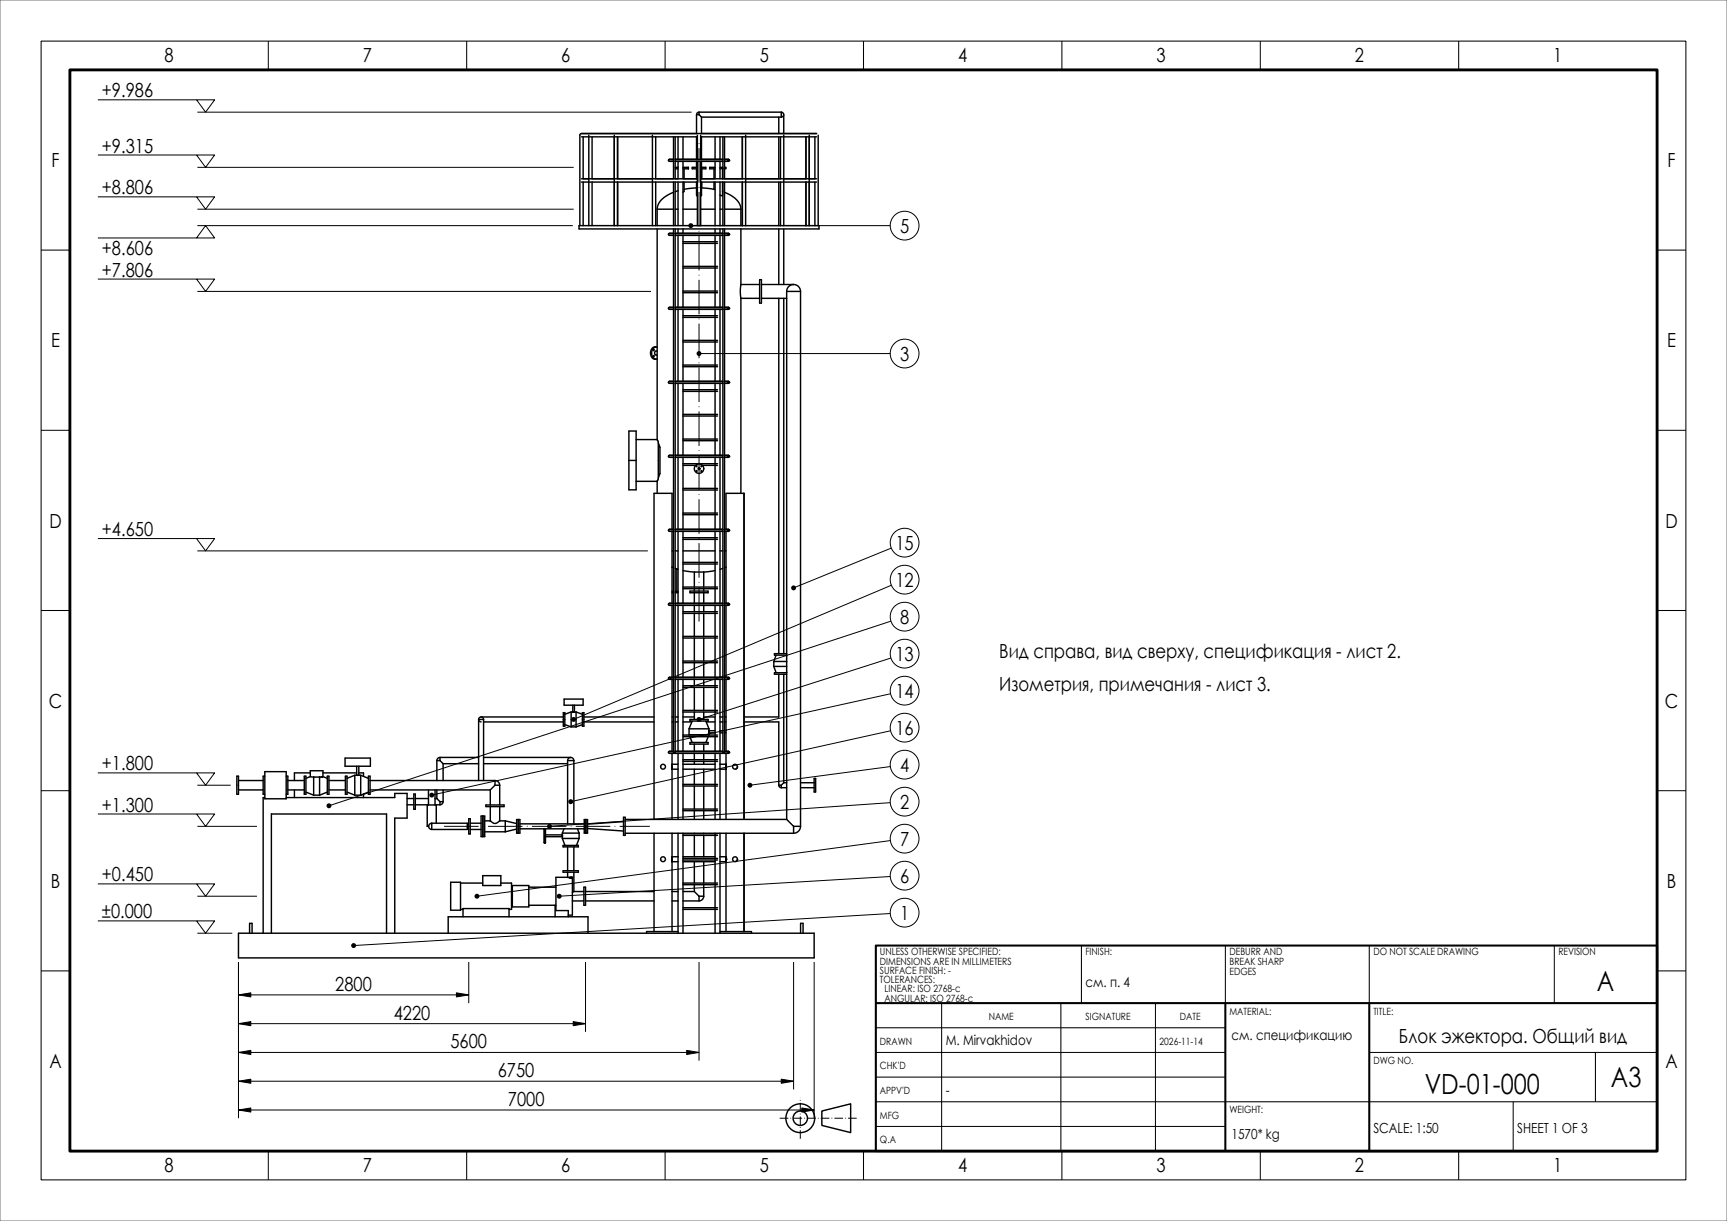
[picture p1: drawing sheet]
<svg xmlns="http://www.w3.org/2000/svg" width="420mm" height="297mm" viewBox="0 0 420 297" stroke-linecap="round" stroke-linejoin="round" font-family="sans-serif">
<path d="M0 0h420v297h-420z" fill="none" stroke="#737373" stroke-width=".24"/>
<g fill="none" stroke="#000" stroke-width=".25">
<path d="M10 10h400v277h-400zM65.2 10v7M113.5 10v7M161.7 10v7M210 10v7M258.2 10v7M306.5 10v7M354.8 10v7M10 60.8h7M403 60.8h7M10 104.7h7M403 104.7h7"/>
<path d="M10 148.5h7M403 148.5h7M10 192.3h7M403 192.3h7M10 236.2h7M263 230v14M298 230v14M333 230v14M378 230v14M403 236.2h7M213 256h85M213 250h85"/>
<path d="M229 244v36M258 244v36M281 244v36M333 256h70M388 256v12M213 274h85M213 268h190M213 262h85M368 268v12M65.2 280v7M113.5 280v7M161.7 280v7"/>
<path d="M210 280v7M258.2 280v7M306.5 280v7M354.8 280v7"/>
</g>
<path d="M17 17h386v263h-386z" fill="none" stroke="#000" stroke-width=".7" stroke-linecap="butt"/>
<path d="M213 230h190v50h-190zM213 244h190M298 244v36M333 244v36" fill="none" stroke="#000" stroke-width=".5"/>
<g fill="none" stroke="#000" stroke-width=".35">
<path d="M141.4 32.5l-.4 .4v22M141.4 33.3h28.2M141.8 33.3v10.2h1.4M143.2 32.9v22M144 33.3v10.2h5.4M149.4 32.9v22M150.2 33.3v10.2h8.5M158.7 32.9v22M159.5 33.3v10.2h4.3v-10.2M163.8 38.8h-1a.24 .24 0 0 0-.2 .2 .24 .24 0 0 0 .2 .2h1M164.2 33.3v10.2h.7v-4.3M164.9 33.3v5.5"/>
<path d="M166.1 33.3v5.5M166.1 39.2v4.3M169.4 27.9h.6M169.4 27.9v4.6h-28M169.4 33.3v5.5M169.4 39.2v1.5M169.6 32.9v5.9h-5.4h11.6h-5.4v-5.9M170 27.9l.6 .6M170 27.3v.6M170 27.3l-.4 .2-.2 .4M170 27.3h20M170.4 33.3h28.2"/>
<path d="M170.6 28.5v4h28h-57.2M170.6 33.3v5.5M170.6 39.2v1.5M170.6 28.5h19.4M173.9 33.3v5.5M173.9 39.2v4.3M175.1 33.3v5.5M175.1 39.2v4.3M175.8 33.3v10.2v-2.4l-.7-.1M176.2 38.8h1M176.2 39.2h1M176.2 33.3v10.2h4.3v-10.2"/>
<path d="M177 38.9l.3-.1 .1 .2-.1 .2-.3-.1zM181.3 32.9v22M189.4 28.5v4M189.4 33.3v10.2M189.8 33.3v10.2h-8.5M190 27.3v1.2M190 27.3a.6 .6 0 0 1 .6 .6 .6 .6 0 0 1-.6 .6M190.6 27.9v4.6M190.6 32.9v22M196 33.3v10.2h-5.4M196.8 32.9v22M198.2 33.3v10.2h-1.4"/>
<path d="M199 32.9v22M140.8 54.9h58.4v.8h-58.4zM141.4 43.5h28.2M141.4 44.3h28.2M141.8 44.3v10.6M144 44.3v10.6M150.2 44.3v10.6M159.5 44.3v10.6M159.8 50.9h4M159.8 50.9v4M159.8 55.7v51.2M163.8 55.7v127.3h.4v-127.3"/>
<path d="M163.8 46.8a5.4 5.4 0 0 0-4 4.1M163.8 56.8h-1a.24 .24 0 0 0-.2 .2 .24 .24 0 0 0 .2 .2h1M163.8 44.3v10.6M164.2 40.7h.7M164.2 41.1h.7M164.2 50.9h.7M164.2 56.8h11.6M164.2 57.2h11.6M164.2 44.3v10.6M164.9 46.4l-.7 .2M164.9 44.3v10.6M164.9 55.7v1.1"/>
<path d="M164.9 57.2v17.6M166.1 40.7h1.3v.4h-1.3M166.1 50.9h3.5M166.1 44.3v10.6M166.1 55.7v1.1M166.1 57.2v17.6M166.1 59.2h8.4M166.1 58.8h8.4M166.4 44.3v2.3l-.3 .2M166.4 41.1v2.4h3v-2.4M169.4 44.3v3.2l.2 .2M169.4 45.7l-3 .3"/>
<path d="M169.6 40.7h-1.3v.4h1.3M169.6 54.9v-15.7h-5.4h11.6h-5.4v15.7M170.4 40.7h1.2v.4h-1.2M170.4 50.9h3.5M170.4 43.5h28.2M170.4 44.3h28.2M170.6 45.7l3.3 .4M170.6 44.3v3.2l-.2 .2M170.6 41.1v2.4h3v-2.4M173.6 44.3v1.7M173.9 40.7h-1.3v.4h1.3M173.9 44.3v10.6"/>
<path d="M173.9 55.7v1.1M173.9 57.2v17.6M175.1 40.7h.7M175.1 50.9h.7M175.1 44.3v10.6M175.1 55.7v1.1M175.1 57.2v17.6M175.7 46.6h.1M175.7 44.3v3.3l-.6-.2M175.8 55.7v127.3h.4v-127.3M175.8 44.3v10.6M176.2 46.8a5.4 5.4 0 0 1 4 4.1"/>
<path d="M176.2 40.7h.3v.3h-.3M176.2 50.9h4M176.2 56.8h1M176.2 57.2h1M176.2 44.3v10.6M177 56.9l.3-.1 .1 .2-.1 .2-.3-.1zM180.2 50.9v4M180.2 55.7v13.5M180.5 44.3v10.6M189.4 44.3v10.6M189.4 55.7v13.5M189.8 44.3v10.6"/>
<path d="M190.6 55.7v13.5M196 44.3v10.6M198.2 44.3v10.6M163.8 74.8h-1a.24 .24 0 0 0-.2 .2 .24 .24 0 0 0 .2 .2h1M164.2 74.8h11.6M164.2 75.2h11.6M164.9 75.2v17.6M166.1 75.2v17.6M166.1 77.2h8.4M166.1 76.8h8.4M166.1 71.2h8.4M166.1 70.8h8.4"/>
<path d="M166.1 65.2h8.4M166.1 64.8h8.4M173.9 75.2v17.6M175.1 75.2v17.6M176.2 74.8h1M176.2 75.2h1M177 74.9l.3-.1 .1 .2-.1 .2-.3-.1zM180.2 72.4v.2M180.2 69.2v.1M180.2 69.2l-.2 1.5 .2 1.9M180.2 69.2h4.5M180.2 72.6v47.4"/>
<path d="M180.2 72.6h4.5M184.7 68h.5v5.7h-.5zM185.2 69.2h7.8M185.2 72.6h6.1M189.4 72.6v86.4M190.6 72.6v86.4M191.3 70.9h3.4M191.3 70.9v128.4M193 69.2a1.68 1.68 0 0 1 1.7 1.7M193 69.2a1.68 1.68 0 0 0-1.7 1.7M194.7 70.9v130.1M159.5 84.4a1.57 1.57 0 0 0-1.3 1.1 1.57 1.57 0 0 0 .5 1.6l.8 .3"/>
<path d="M159.5 84.4a1.59 1.59 0 0 0-1 1.5 1.59 1.59 0 0 0 1 1.5M159.5 84.4h.3M159.8 87.3l-.3 .1M159.8 85.4l-.5 .2-.1 .3 .1 .3 .5 .2M163.8 92.8h-1a.24 .24 0 0 0-.2 .2 .24 .24 0 0 0 .2 .2h1M164.2 92.8h11.6M164.2 93.2h11.6M164.9 93.2v17.6M166.1 93.2v17.6M166.1 95.2h8.4M166.1 94.8h8.4M166.1 89.2h8.4"/>
<path d="M166.1 88.8h8.4M166.1 83.2h8.4M166.1 82.8h8.4M173.9 93.2v17.6M175.1 93.2v17.6M176.2 92.8h1M176.2 93.2h1M177 92.9l.3-.1 .1 .2-.1 .2-.3-.1zM152.9 112v-7.2h1.8v7.2M152.9 112v7.2h1.8v-7.2M152.9 112h1.8M154.7 106.9h5.1"/>
<path d="M154.7 117.1h5.1M159.8 106.9a4.8 4.8 0 0 1 .3 2.9v5.4a2.2 2.2 0 0 1-.3 1.9M159.8 106.9h.1M159.8 117.1v2.9M159.8 117.1h.1M159.9 107v.1M159.9 116.9v.1M160.1 107.8l.4 1v6.4l-.4 1M163.8 110.8h-1a.24 .24 0 0 0-.2 .2 .24 .24 0 0 0 .2 .2h1M164.2 110.8h11.6M164.2 111.2h11.6M164.9 111.2v17.6"/>
<path d="M166.1 111.2v17.6M166.1 119.2h8.4M166.1 118.8h8.4M166.1 113.2h3.1M166.1 112.8h8.4M166.1 107.2h8.4M166.1 106.8h8.4M166.1 101.2h8.4M166.1 100.8h8.4M169.3 113.4l.1-.1 .1 .1-.1 .1zM169.4 114.5l.1 .1-.1 .1-.1-.1zM169.8 113.8l.3-.1 .2 .3-.2 .3-.3-.1z"/>
<path d="M170.5 114.6l.1-.1 .1 .1-.1 .1zM170.5 113.4l.1-.1 .1 .1-.1 .1zM170.8 113.2h3.7M173.9 111.2v17.6M175.1 111.2v17.6M176.2 110.8h1M176.2 111.2h1M177 110.9l.3-.1 .1 .2-.1 .2-.3-.1zM163.4 128.8v-8.8h-4.3v79.3M163.4 134h.4M163.4 129.2v17.6M163.5 138l.3 .1"/>
<path d="M163.8 128.8h-1a.24 .24 0 0 0-.2 .2 .24 .24 0 0 0 .2 .2h1M164.2 138.2l.4 .2M164.2 134h.7M164.2 128.8h11.6M164.2 129.2h11.6M164.5 138.4h.1M164.6 138.4l.3 .1M164.6 138.4v5.4M164.9 129.2v17.6M166.1 134h7.8M166.1 138.8l2.8 .3M166.1 129.2v17.6"/>
<path d="M166.1 137.2h8.4M166.1 136.8h8.4M166.1 131.2h8.4M166.1 130.8h8.4M166.1 125.2h8.4M166.1 124.8h8.4M168.9 139.1h2.2M168.9 139.1v3.7M171.1 139.1v3.7M173.9 138.8l-2.8 .3M173.9 129.2v17.6M175.1 134h.7"/>
<path d="M175.1 129.2v17.6M175.8 138.3l-.7 .2M176.2 134h.4M176.2 128.8h1M176.2 129.2h1M176.6 138l-.4 .1M176.6 128.8v-8.8h4.3v79.3M176.6 129.2v17.6M177 128.9l.3-.1 .1 .2-.1 .2-.3-.1zM163.4 143.8h.4M163.4 144.2h.4M163.4 147.2v17.6"/>
<path d="M163.8 146.8h-1a.24 .24 0 0 0-.2 .2 .24 .24 0 0 0 .2 .2h1M164.2 143.8h.7M164.2 144.2h.7M164.2 146.8h11.6M164.2 147.2h11.6M164.9 147.2v17.6M166.1 147.2v17.6M166.1 155.2h8.4M166.1 154.8h8.4M166.1 149.2h8.4M166.1 148.8h8.4M166.1 143.2h8.4"/>
<path d="M166.1 142.8h8.4M167.8 143.8h4.4v.4h-4.4zM168.9 143.2v.6M168.9 144.2v2.6M168.9 147.2v1.6M168.9 149.2v5.6M168.9 155.2v5.6M171.1 143.2v.6M171.1 144.2v2.6M171.1 147.2v1.6M171.1 149.2v5.6M171.1 155.2v5.6"/>
<path d="M173.9 147.2v17.6M175.1 147.2v17.6M176.2 146.8h1M176.2 147.2h1M176.6 147.2v17.6M177 146.9l.3-.1 .1 .2-.1 .2-.3-.1zM188.7 159.4l-.5 1.5M191.3 159.4v.1M191.3 159h-2.9v.4h2.9M116.4 175l.2 .4 .4 .2M116.4 175h1.2M116.4 175v14.9"/>
<path d="M117 174.4l.4 .2 .2 .4M117 174.4l-.4 .2-.2 .4M117 174.4h20M117.6 175.6h19.4M117.6 175v14.9M137 173.4h.4v3.3h-.4zM137.2 170h4.6v1.5h-4.6zM137.4 176.3l1.5 .5M138.9 173.2v3.6M138.9 176.8h1.2M138.9 173.2h.4M138.9 173.2l-1.5 .5"/>
<path d="M139.3 173.2h.4M139.3 173.2h.1M139.3 171.5v1.7M139.4 173.2h.1M139.5 173.2h.1M139.6 173.2h.1M139.7 173.2h-.1M139.7 173.2h.4M139.7 171.5v1.7M140.1 173.2v3.6M140.1 173.2l1.5 .5M141.6 173.4h.4v3.3h-.4z"/>
<path d="M141.6 176.3l-1.5 .5M142 175.6h17.1M142 174.4h17.1M163.4 165.2v17.6M163.4 175.6h.4M163.4 174.4h.4M163.8 164.8h-1a.24 .24 0 0 0-.2 .2 .24 .24 0 0 0 .2 .2h1M164.2 164.8h11.6M164.2 165.2h11.6M164.2 175.6h.7M164.2 174.4h.7M164.9 165.2v17.6"/>
<path d="M166.1 165.2v17.6M166.1 175.6h2.1M166.1 179.2h8.4M166.1 178.8h8.4M166.1 173.2h8.4M166.1 172.8h8.4M166.1 167.2h8.4M166.1 166.8h8.4M166.1 161.2h8.4M166.1 160.8h8.4M166.1 174.4h2.8M167.6 177.3h4.8"/>
<path d="M167.6 178.7h4.8M167.6 177.3v1.4M167.6 178.7v.1M167.8 179.2l.5 1.4M167.8 175h4.4v.4h-4.4zM168.3 175.4l-.7 1.9M168.9 161.2v3.6M168.9 165.2v1.6M168.9 167.2v5.6M168.9 173.2v1.8M171.1 161.2v3.6M171.1 165.2v1.6"/>
<path d="M171.1 167.2v5.6M171.1 173.2v1.8M171.1 174.4h2.8M171.7 175.4l.7 1.9M171.8 175.6h2.1M172.2 179.2l-.5 1.4M172.4 178.1h.1M172.4 178.1v.2M172.4 177.7v.2M172.4 177.7v.6M172.4 178.3h1.5M172.4 177.3v.4"/>
<path d="M172.4 178.3v.4M172.4 178.7v.1M172.4 177.7h1.5M173.9 165.2v17.6M175.1 165.2v17.6M175.1 175.6h.7M175.1 178.3h.7M175.1 174.4h.7M175.1 177.7h.7M176.2 164.8h1M176.2 165.2h1M176.2 175.6h.4"/>
<path d="M176.2 178.3h.4M176.2 174.4h.4M176.2 177.7h.4M176.6 165.2v17.6M177 164.9l.3-.1 .1 .2-.1 .2-.3-.1zM180.9 175.6h8.5v15.4M188.2 160.9h3.1M188.2 162.1h3.1M188.2 160.9v1.2M188.2 162.1l.5 1.5M189.4 164v10.4h-8.5M190.6 164v26.4"/>
<path d="M191.3 163.6h-2.9v.4h2.9M191.3 163.5v.1M57.6 188.8h.4v4.4h-.4zM58 189.9h6M58 192.1h6M64.4 188.8h-.4v4.4h.4M64.4 187.7h5.2v6.6h-5.2zM64.4 194h-.4v33M69.6 188.8h.4v4.4h-.4M69.6 194h26.4v-1h3v6h-3v28M70 189.9h4M70 192.1h4"/>
<path d="M71.6 192.1v1.9M74 188.8h.4v4.4h-.4zM74.4 192.7l1.9 .7M75.5 188h-3.9v1.9M75.5 188.9l.8 .1M75.5 188.9v-1.4h3v1.4M75.5 188.9l-1.1 .4M76.3 189v4.4M76.3 189h1.4M76.3 193.4h1.4M77.7 189v4.4M78.1 189h.1"/>
<path d="M78.2 189h.1M78.3 189h.1M78.4 189h.1M78.4 188.9h.1M78.5 188h8.2M78.5 188.9l-.8 .1M78.5 188.9l1.1 .4M79.6 188.8h.4v4.4h-.4zM79.6 192.7l-1.9 .7M80 189.9h4M80 192.1h4M83.9 184.4h6.2v2h-6.2z"/>
<path d="M84 188.8h.4v4.4h-.4zM84.4 192.7l1.9 .7M86.3 188.6v4.8M86.3 193.4h1.4M86.3 188.6l-1.9 .7M86.3 188.6h.4M86.7 188.6h.1M86.7 188.6h.6M86.7 186.4v2.2M86.9 188.6h.1M87.1 188.6h.1M87.3 188h1.1v.9"/>
<path d="M87.3 188.6h-.2M87.3 186.4v2.2M87.3 188.6h.4M87.7 188.6v4.8M87.7 188.6l1.9 .7M88.4 193.1v.9M89.6 188.8h.4v4.4h-.4zM89.6 192.7l-1.9 .7M90 189.9h30.4M90 192.1h29.2M99 194.2h1.6M99 195.8h1.6"/>
<path d="M100.6 193.1h.4v3.7h-.4zM101 194.2h3.2M104.2 192.1v3.7h-3.2M105.8 194.2h.4M105.8 192.1v3.7h1.2M106.2 185h.8M106.2 194.2l.8 .8M106.2 185v4.9M106.2 192.1v2.1M107 185l.8 .8M107 184.2v.8M107 195h.8"/>
<path d="M107 195v.8M107 184.2a.76 .76 0 0 0-.8 .8M107 184.2h9.4M107.8 195a.76 .76 0 0 1-.8 .8M107.8 185.8h8.6M107.8 185.8v4.1M107.8 192.1v2.9M114 199.1h.4v3.7h-.4zM117 198.5h.9v5h-.9zM117.4 198.5v5M117.6 185.8h20.4M117.6 184.2h21.2"/>
<path d="M117.9 199.7h1.3M118.2 195.8h4.4v.4h-4.4zM119.2 199.7l.2 .1M119.2 199.7a1.33 1.33 0 0 0 2.3 0M119.2 192.1v3.7M119.2 196.2v3.5M120.4 189.9v1.1M120.4 191l-1.2 1.1M120.4 191h1.1M120.4 189.9a1.14 1.14 0 0 1 1.1 1.1M121.5 199.7l-.1 .1M121.5 191v4.8"/>
<path d="M121.5 196.2v3.5M121.5 199.7h1.4M122.9 199.7v2.6M122.9 199.7l2.7 .6M125.6 199.4h.8v3.3h-.8zM126 199.4v3.3M138 185h1.6M138 185v15.4M138.8 184.2a.76 .76 0 0 1 .8 .8M138.8 184.2a.76 .76 0 0 0-.8 .8M139.6 185v15.4M142.1 199.4h.8v3.3h-.8z"/>
<path d="M142.5 199.4v3.3M151.6 198.8h.4v4.4h-.4zM151.6 199.9l-8.7 .6M152 199.3h39.3M163.4 186.5h.1M163.4 186.4h.1M163.4 186.4v.1M163.4 186.6h.1M163.4 186.7h.1M163.4 186.3h.1M163.4 186.8h.1M163.4 186.2h.1"/>
<path d="M163.4 186.9h.1M163.4 186.9v.2M163.4 187h.1M163.4 187.1h.1M163.4 185.9v.1M163.4 185.9v1.2M163.4 183.2v2.7M163.4 187.1v12.2M163.4 187.1h1.5M163.4 185.9h1.5M163.8 182.8h-1a.24 .24 0 0 0-.2 .2 .24 .24 0 0 0 .2 .2h14.4M164.2 182.8h11.6"/>
<path d="M164.9 183.2v16.1M166.1 183.2v16.1M166.1 187.1h7.8M166.1 185.9h7.8M166.1 197.2h8.4M166.1 196.8h8.4M166.1 191.2h8.4M166.1 190.8h8.4M166.1 185.2h8.4M166.1 184.8h8.4M167.8 180.6h4.4v.4h-4.4zM168.9 181v1.8"/>
<path d="M168.9 183.2v1.6M168.9 185.2v.7M168.9 187.1v3.7M168.9 191.2v5.6M168.9 197.2v2.1M171.1 181v1.8M171.1 183.2v1.6M171.1 185.2v.7M171.1 187.1v3.7M171.1 191.2v5.6M171.1 197.2v2.1M173.9 183.2v16.1"/>
<path d="M175.1 183.2v16.1M175.1 187.1h1.5M175.1 185.9h1.5M176.2 182.8h1M176.6 185.9v.1M176.6 185.9h.1M176.6 185.9v1.2M176.6 183.2v2.7M176.6 187.1v12.2M176.6 187.1h.1M176.6 186v.1M176.6 186.1h.1"/>
<path d="M176.6 186.1v.1M176.6 186.8v.2M176.6 186.2h.1M176.6 186.8h.1M176.6 186.3v.2M176.6 186.7h.1M176.6 186.4v.2M176.6 186.6h.1M176.6 186.4v.1M176.6 186.5h.1M177 182.9l.3-.1 .1 .2-.1 .2-.3-.1zM179.4 186.5l-.4 .6"/>
<path d="M189.4 191h.6M189.4 191l.2 .4 .4 .2M190 191v.6M190 191.6h1.3M190.6 190.4l-.6 .6M190.6 190.4h.7M191.3 199.3l1.7 1.7M194.7 190.4h3.3M194.7 191.6h3.3M198 189.4h.4v3.2h-.4zM105 200.2a.76 .76 0 0 0-.8 .8 .76 .76 0 0 0 .8 .8M105 200.2v1.6"/>
<path d="M105 200.2h8.6v1.6h-8.6M106.1 200.2v-4.4h-2.2v5.2h.3M109.6 214.6h2.4v6.8h-2.4zM112 214.8h5.4M114.4 200.2h2.6M114.4 201.8h2.6M117.4 213h4.4v2.4h-4.4zM117.9 202.3h5M121.8 214.8h2.6v6.4h-.6M124.6 215.4h4v5.2h-4zM125.6 201.7l-2.7 .6M126.4 200.4h15.7"/>
<path d="M126.4 201.6h15.7M128.6 215.8h6.6M132.4 205v-3.4l.1 .2 .2-.2v3.4M132.4 205l.1 .1 .2-.1M132.4 205l.1-.2 .2 .2M132.7 203.1h4.1M132.7 203.5h4.1M136.8 203.9h4M136.8 202.7h4M136.8 203.1v.1M136.8 203.1v.4M136.8 203.9l.6 1.7"/>
<path d="M136.8 202.7v.4M136.8 203.5v.4M136.8 203.2h.1M136.8 203.4v.1M136.9 211.8h3.7v.4h-3.7zM136.9 205.6h3.7v.4h-3.7zM137.2 201.6l-.4 1.1M138 213.4h-2.8v8.1h3v1.5M138 213.4h1.2M138 206v5.8M138 212.2v1.2M138.3 213.4h.1"/>
<path d="M138.4 213.4h.1M138.6 213.5h.1M138.7 213.5h.1M138.8 213.5h.1M138.9 213.5h.1M139 213.5h.1M139.1 213.5h.1M139.2 213.4h.1M139.2 213.4v9.2h-1M139.2 219.1h2.8M139.6 216.9l-.4 .2M139.6 206v5.8"/>
<path d="M139.6 212.2v4.7M139.6 216.9h2.4M140.4 201.6l.4 1.1M140.8 202.7v1.2M140.8 203.9l-.6 1.7M142 215.8h.4v4.4h-.4zM142.4 216.9h16.7M142.4 219.1h16.7M142.9 201.5l8.7 .6M152 202.7h41M159.1 202.7v23.9M163.4 209h.1"/>
<path d="M163.4 209.1h.1M163.4 208.9h.1M163.4 208.9v.1M163.4 209.2h.1M163.4 208.8h.1M163.4 209.3h.1M163.4 208.7h.1M163.4 209.4h.1M163.4 209.4v.2M163.4 208.5h.1M163.4 209.5h.1M163.4 209.6h.1"/>
<path d="M163.4 208.4v.1M163.4 208.4v1.2M163.4 216.9h1.5M163.4 202.7v5.7M163.4 209.6v17M163.4 219.1h1.5M163.4 209.6h1.5M163.4 208.4h1.5M164.9 202.7v24.3M166.1 216.9h2.8M166.1 214.8h8.4M166.1 202.7v24.3"/>
<path d="M166.1 219.1h3.9M166.1 202.8h8.4M166.1 203.2h8.4M166.1 209.6h7.8M166.1 208.4h7.8M166.1 215.2h8.4M166.1 209.2h8.4M166.1 208.8h8.4M168.9 216.9l1.1 1.1M168.9 202.7v.1M168.9 203.2v5.2M168.9 209.6v5.2"/>
<path d="M168.9 215.2v1.7M170 218h1.1M170 218v1.1M171.1 218a1.14 1.14 0 0 1-1.1 1.1M171.1 202.7v.1M171.1 203.2v5.2M171.1 209.6v5.2M171.1 215.2v2.8M173.9 202.7v24.3M175.1 202.7v24.3M175.1 209.6h1.5M175.1 208.4h1.5"/>
<path d="M176.6 208.4v.1M176.6 208.4v1.2M176.6 202.7v5.7M176.6 209.6v17M176.6 209.6h.1M176.6 209.5h.1M176.6 208.5h.1M176.6 208.6h.1M176.6 209.4h.1M176.6 208.7h.1M176.6 209.3h.1M176.6 208.8h.1"/>
<path d="M176.6 209.2h.1M176.6 208.9h.1M176.6 209.1h.1M176.6 208.9v.1M176.6 209h.1M179.4 209l-.4 .6M180.9 202.7v23.9M193 201v1.7M193 201h1.7M194.7 201a1.68 1.68 0 0 1-1.7 1.7M58 227h140v6h-140zM60.7 227v-2.4h.6v2.4"/>
<path d="M66 227v-29h28v29M109 227v-4h34v4M112 221.2h.6M112.6 223v-2h11.2v2M128.6 220.2h6.6M135 220.2v2.8M164.9 226.6h-7.7v.4M166.1 221.2h8.4M166.1 220.8h8.4M175.1 226.6h7.7v.4M194.7 227v-2.4h.6v2.4M199.9 270.3l7-1.8v7l-7-1.7z"/>
<circle cx="158.9" cy="85.1" r=".16"/>
<circle cx="158.9" cy="86.6" r=".16"/>
<circle cx="170" cy="114" r="1.15"/>
<circle cx="161.2" cy="186.5" r=".6"/>
<circle cx="178.8" cy="186.5" r=".6"/>
<circle cx="161.2" cy="209" r=".6"/>
<circle cx="178.8" cy="209" r=".6"/>
<circle cx="194.6" cy="272" r="3.5"/>
<circle cx="194.6" cy="272" r="1.75"/>
</g>
<path d="M189.6 272h18.8M194.6 277v-10" fill="none" stroke="#000" stroke-width=".24" stroke-dasharray="2.1 .5 .2 .5" stroke-linecap="butt"/>
<path d="M170 151.2v-116.5M108 201h50" fill="none" stroke="#000" stroke-width=".24" stroke-dasharray="8.4 1.1 .2 1.1" stroke-linecap="butt"/>
<g fill="none" stroke="#000" stroke-width=".24">
<path d="M23.8 37.7h24M23.8 24.3h24M47.8 37.7h4.4l-2.2 3zM47.8 24.3h4.4l-2.2 3zM48 27.3h120.2M23.8 57.9h24M23.8 47.9h24M47.8 47.9h4.4l-2.2 3zM48 54.9h91.3M48 50.9h91.5M48 40.7h91.5M50 54.9l2.2 3h-4.4z"/>
<path d="M168 54.9h48.5M23.8 67.9h24M47.8 67.9h4.4l-2.2 3zM48 70.9h110.3M170 86h46.5M23.8 131h24M47.8 131h4.4l-2.2 3zM48 134h109.6M216.8 133.3l-23.8 9.7M216.7 151.1l-136.7 44.9M216.8 142.4l-77.3 32.6M216.6 168.8l-111.6 24.6"/>
<path d="M216.6 177.8l-77.8 17.2M216.7 160.1l-46.7 14.9M23.8 198h24M23.8 188h24M47.8 198h4.4l-2.2 3zM47.8 188h4.4l-2.2 3zM48 191h8.1M216.5 195.2l-82.9 5.8M216.5 186.5l-34.1 4.5M23.8 215h24M47.8 215h4.4l-2.2 3zM48 218h14.5"/>
<path d="M48 201h14.5M216.5 213.2l-80.5 4.8M216.5 204.5l-100.5 13.5M23.8 224h24M47.8 224h4.4l-2.2 3zM48 227h8.5M58 234v38M114 234v10M142.4 234v17M170 234v24M193 234v31M198 234v38"/>
<path d="M216.5 222.2l-130.5 7.8M58 242h56M58 249h84.4M58 256h112M58 263h135M58 270h140"/>
<circle cx="220" cy="54.9" r="3.5"/>
<circle cx="220" cy="86" r="3.5"/>
<circle cx="220" cy="132" r="3.5"/>
<circle cx="220" cy="159" r="3.5"/>
<circle cx="220" cy="141" r="3.5"/>
<circle cx="220" cy="150" r="3.5"/>
<circle cx="220" cy="168" r="3.5"/>
<circle cx="220" cy="177" r="3.5"/>
<circle cx="220" cy="195" r="3.5"/>
<circle cx="220" cy="186" r="3.5"/>
<circle cx="220" cy="204" r="3.5"/>
<circle cx="220" cy="213" r="3.5"/>
<circle cx="220" cy="222" r="3.5"/>
</g>
<path d="M58 242l3-.5v1zM58 249l3-.5v1zM58 256l3-.5v1zM111 241.5l3 .5-3 .5zM139.4 248.5l3 .5-3 .5zM167 255.5l3 .5-3 .5zM58 263l3-.5v1zM58 270l3-.5v1zM190 262.5l3 .5-3 .5zM195 269.5l3 .5-3 .5z" fill="#000" stroke="#000" stroke-width=".24"/>
<g fill="#000">
<circle cx="168" cy="54.9" r=".6"/>
<circle cx="170" cy="86" r=".6"/>
<circle cx="193" cy="143" r=".6"/>
<circle cx="139.5" cy="175" r=".6"/>
<circle cx="170" cy="175" r=".6"/>
<circle cx="80" cy="196" r=".6"/>
<circle cx="105" cy="193.4" r=".6"/>
<circle cx="138.8" cy="195" r=".6"/>
<circle cx="182.4" cy="191" r=".6"/>
<circle cx="116" cy="218" r=".6"/>
<circle cx="133.6" cy="201" r=".6"/>
<circle cx="136" cy="218" r=".6"/>
<circle cx="86" cy="230" r=".6"/>
</g>
<g font-size="6.8">
<text x="388.4" y="241">A</text>
<text x="346.5" y="266">VD-01-000</text>
<text x="391.8" y="264.5">A3</text>
</g>
<g font-size="4.7">
<text x="40" y="15">8</text>
<text x="88.3" y="15">7</text>
<text x="136.5" y="15">6</text>
<text x="184.8" y="15">5</text>
<text x="233" y="15">4</text>
<text x="281.3" y="15">3</text>
<text x="329.5" y="15">2</text>
<text x="377.8" y="15">1</text>
<text x="24.8" y="23.7">+9.986</text>
<text x="12.5" y="40.7">F</text>
<text x="24.8" y="37.1">+9.315</text>
<text x="405.5" y="40.7">F</text>
<text x="24.8" y="47.3">+8.806</text>
<text x="218.9" y="56.6">5</text>
<text x="24.8" y="62.1">+8.606</text>
<text x="24.8" y="67.3">+7.806</text>
<text x="12.4" y="84.5">E</text>
<text x="218.9" y="87.8">3</text>
<text x="405.4" y="84.5">E</text>
<text x="12" y="128.3">D</text>
<text x="24.8" y="130.4">+4.650</text>
<text x="405" y="128.3">D</text>
<text x="217.8" y="133.8">15</text>
<text x="217.8" y="142.7">12</text>
<text x="218.9" y="151.7">8</text>
<text x="217.8" y="160.7">13</text>
<text x="243" y="160">Вид справа, вид сверху, спецификация - лист 2.</text>
<text x="243" y="168">Изометрия, примечания - лист 3.</text>
<text x="11.9" y="172.2">C</text>
<text x="217.8" y="169.7">14</text>
<text x="404.9" y="172.2">C</text>
<text x="217.8" y="178.7">16</text>
<text x="24.8" y="187.4">+1.800</text>
<text x="218.9" y="187.8">4</text>
<text x="24.8" y="197.4">+1.300</text>
<text x="218.9" y="196.8">2</text>
<text x="218.9" y="205.8">7</text>
<text x="24.8" y="214.4">+0.450</text>
<text x="218.9" y="214.8">6</text>
<text x="12.3" y="216">B</text>
<text x="405.3" y="216">B</text>
<text x="24.8" y="223.4">±0.000</text>
<text x="218.9" y="223.7">1</text>
<text x="81.5" y="241">2800</text>
<text x="95.7" y="248">4220</text>
<text x="109.5" y="255">5600</text>
<text x="340.2" y="253.8">Блок эжектора. Общий вид</text>
<text x="12" y="259.8">A</text>
<text x="121" y="262">6750</text>
<text x="405" y="259.8">A</text>
<text x="123.5" y="269">7000</text>
<text x="40" y="285">8</text>
<text x="88.3" y="285">7</text>
<text x="136.5" y="285">6</text>
<text x="184.8" y="285">5</text>
<text x="233" y="285">4</text>
<text x="281.3" y="285">3</text>
<text x="329.5" y="285">2</text>
<text x="377.8" y="285">1</text>
</g>
<g font-size="3.4">
<text x="264" y="240">см. п. 4</text>
<text x="230" y="254.3">M. Mirvakhidov</text>
<text x="299.5" y="253">см. спецификацию</text>
<text x="230" y="266.3">-</text>
<text x="334" y="275.5">SCALE: 1:50</text>
<text x="369" y="275.5">SHEET 1 OF 3</text>
<text x="299.5" y="277">1570* kg</text>
</g>
<g font-size="2.4">
<text x="214" y="232.4">UNLESS OTHERWISE SPECIFIED:</text>
<text x="264" y="232.4">FINISH:</text>
<text x="299" y="232.4">DEBURR AND</text>
<text x="334" y="232.4">DO NOT SCALE DRAWING</text>
<text x="379" y="232.4">REVISION</text>
<text x="214" y="234.6">DIMENSIONS ARE IN MILLIMETERS</text>
<text x="214" y="236.9">SURFACE FINISH: -</text>
<text x="214" y="239.1">TOLERANCES:</text>
<text x="299" y="234.8">BREAK SHARP</text>
<text x="299" y="237.2">EDGES</text>
<text x="215.1" y="241.4">LINEAR: ISO 2768-c</text>
<text x="215.1" y="243.7">ANGULAR: ISO 2768-c</text>
<text x="240.5" y="248.2">NAME</text>
<text x="264" y="248.2">SIGNATURE</text>
<text x="287" y="248.2">DATE</text>
<text x="299" y="246.8">MATERIAL:</text>
<text x="334" y="246.8">TITLE:</text>
<text x="214" y="254.1">DRAWN</text>
<text x="282" y="254.1">2026-11-14</text>
<text x="214" y="260.1">CHK'D</text>
<text x="334" y="258.8">DWG NO.</text>
<text x="214" y="266.1">APPV'D</text>
<text x="214" y="272.1">MFG</text>
<text x="299" y="270.8">WEIGHT:</text>
<text x="214" y="278.1">Q.A</text>
</g>
</svg>
